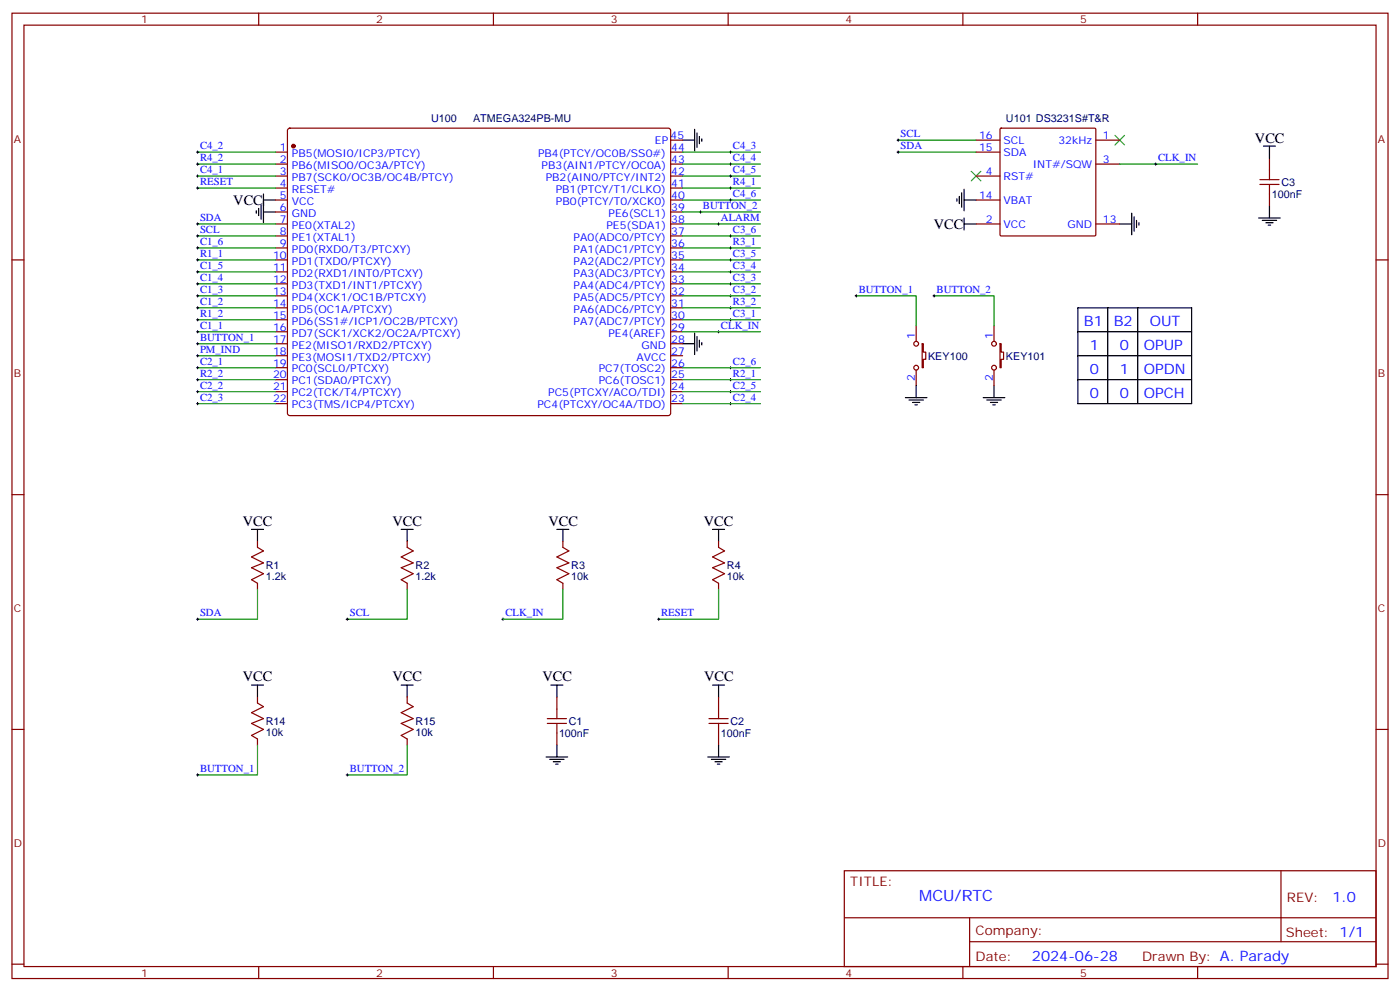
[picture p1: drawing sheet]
<svg xmlns="http://www.w3.org/2000/svg" width="412mm" height="292mm" viewBox="0 0 412 292" stroke-linecap="round" stroke-linejoin="round" font-family="sans-serif">
<g fill="none" stroke="#870000" stroke-width=".35">
<path d="M3.5 3.9h405.4v284.3h-405.4zM7.1 7.4h398.2v277.3h-398.2zM76.2 3.9v3.5M145.3 3.9v3.5M214.5 3.9v3.5M283.6 3.9v3.5M352.8 3.9v3.5M84.9 38l.5-.3h111.4l.5 .3 .3 .5-.1 83.5-.7 .4-111.7-.1-.4-.6v-83.2zM294.6 37.9l.3-.2h27.5l.3 .2 .1 31.2-.2 .3-27.7 .1-.3-.2zM81.1 48.3h3.6M81.1 51.9h3.6M81.1 58.9h3.6"/>
<path d="M81.1 44.8h3.6M81.1 55.4h3.6M197.6 41.3h3.5M197.6 48.3h3.5M197.6 51.9h3.5M197.6 58.9h3.5M197.6 44.8h3.5M197.6 55.4h3.5M287.5 41.3h7.1M287.5 51.9h7.1M287.5 58.9h7.1M287.5 44.8h7.1"/>
<path d="M322.8 41.3h7M322.8 48.3h7M371.1 54.3h5.7M371.1 52.9h5.7M373.9 46.6v6.3M373.9 54.3v6.4M3.5 76.6h3.6M81.1 76.6h3.6M81.1 66h3.6M81.1 62.4h3.6M81.1 69.5h3.6M81.1 73h3.6"/>
<path d="M197.6 76.6h3.5M197.6 66h3.5M197.6 62.4h3.5M197.6 69.5h3.5M197.6 73h3.5M287.5 66h7.1M322.8 66h7M405.3 76.6h3.6M81.1 80.1h3.6M81.1 83.6h3.6M81.1 87.1h3.6M81.1 90.7h3.6"/>
<path d="M81.1 94.2h3.6M81.1 97.7h3.6M197.6 80.1h3.5M197.6 83.6h3.5M197.6 87.1h3.5M197.6 90.7h3.5M197.6 94.2h3.5M197.6 97.7h3.5M269.9 96v4.5M292.8 96v4.5M81.1 101.2h3.6M81.1 104.8h3.6"/>
<path d="M81.1 108.3h3.6M81.1 111.8h3.6M81.1 115.4h3.6M81.1 118.9h3.6M197.6 101.2h3.5M197.6 104.8h3.5M197.6 108.3h3.5M197.6 111.8h3.5M197.6 115.4h3.5M197.6 118.9h3.5M269.9 109v4.6M271.6 101.2h.4v2.5h.7v2.1h-.7v2.5h-.4z"/>
<path d="M292.8 109v4.6M294.6 101.2h.3v2.5h.7v2.1h-.7v2.5h-.3zM3.5 145.7h3.6M75.8 159.5v1.7l1.8 1.1-3.5 1.7 3.5 1.8-3.5 1.4 3.5 1.8-3.5 1.7 1.7 1.1v1.8M119.9 159.5v1.7l1.8 1.1-3.5 1.7 3.5 1.8-3.5 1.4 3.5 1.8-3.5 1.7 1.7 1.1v1.8M165.8 159.5v1.7l1.8 1.1-3.6 1.7 3.6 1.8-3.6 1.4 3.6 1.8-3.6 1.7 1.8 1.1v1.8M211.7 159.5v1.7l1.7 1.1-3.5 1.7 3.5 1.8-3.5 1.4 3.5 1.8-3.5 1.7 1.8 1.1v1.8M405.3 145.7h3.6M3.5 214.8h3.6M75.8 205.3v1.8l1.8 1-3.5 1.8 3.5 1.8-3.5 1.4 3.5 1.7-3.5 1.8 1.7 1.1v1.7M119.9 205.3v1.8l1.8 1-3.5 1.8 3.5 1.8-3.5 1.4 3.5 1.7-3.5 1.8 1.7 1.1v1.7M161.2 213.1h5.7"/>
<path d="M161.2 211.7h5.7M164 205.3v6.4M164 213.1v6.3M208.8 213.1h5.7M208.8 211.7h5.7M211.7 205.3v6.4M211.7 213.1v6.3M405.3 214.8h3.6M248.7 256.5h156.6v28.2h-156.6zM377.3 256.5v20.9M248.7 270.3h156.5M285.6 277.4h119.6"/>
<path d="M285.6 270.3v14.1M3.5 284h3.6M76.2 284.7v3.5M145.3 284.7v3.5M214.5 284.7v3.5M283.6 284.7v3.5M352.8 284.7v3.5M405.3 284h3.6"/>
<circle cx="269.9" cy="108.3" r=".71"/>
<circle cx="269.9" cy="101.2" r=".71"/>
<circle cx="292.8" cy="108.3" r=".71"/>
<circle cx="292.8" cy="101.2" r=".71"/>
</g>
<path d="M328.4 39.9l2.9 2.8M331.3 39.9l-2.9 2.8M286.1 50.4l2.8 2.9M288.9 50.4l-2.8 2.9" fill="none" stroke="#3c3" stroke-width=".35"/>
<g fill="none" stroke="#000" stroke-width=".35">
<path d="M204.6 38.1v6.4M205.3 39.2v4.2M77.6 58.9h3.5M77.6 57.2v8.4M201.1 41.3h3.5M206 40.2v2.1M206.7 40.9v.7M281.9 58.6v.7M282.6 57.9v2.1M283.3 56.8v4.2M284 55.7v6.4M284 58.9h3.5"/>
<path d="M372.2 43h3.5M373.9 43v3.6M75.5 62.1v.7M76.2 61.4v2.1M76.9 60.3v4.3M77.6 62.4h3.5M284 66h3.5M284 64.2v3.5M329.8 66h3.6M333.4 62.8v6.3M334.1 63.9v4.2M334.8 64.9v2.1"/>
<path d="M335.5 65.6v.7M370.8 64.2h6.3M371.8 64.9h4.3M372.9 65.6h2.1M373.6 66.3h.7M373.9 60.7v3.5M204.6 98.1v6.3M205.3 99.1v4.3M317.5 97.7h33.5M317.5 90.7h33.5v28.2h-33.5zM326.3 90.7v28.2M335.1 90.7v28.2"/>
<path d="M201.1 101.2h3.5M206 100.2v2.1M206.7 100.9v.7M266.7 117.1h6.3M267.8 117.8h4.2M268.8 118.5h2.1M269.5 119.2h.7M269.9 113.6v3.5M289.6 117.1h6.4M290.7 117.8h4.2M291.7 118.5h2.2M292.5 119.2h.7"/>
<path d="M292.8 113.6v3.5M317.5 104.8h33.5M317.5 111.8h33.5M74.1 155.9h3.5M75.8 155.9v3.6M118.2 155.9h3.5M119.9 155.9v3.6M164 155.9h3.6M165.8 155.9v3.6M209.9 155.9h3.5M211.7 155.9v3.6M74.1 201.8h3.5"/>
<path d="M75.8 201.8v3.5M118.2 201.8h3.5M119.9 201.8v3.5M162.3 201.8h3.5M164 201.8v3.5M164 219.4v3.6M209.9 201.8h3.5M211.7 201.8v3.5M211.7 219.4v3.6M160.9 223h6.3M161.9 223.7h4.3M163 224.4h2.1"/>
<path d="M163.7 225.1h.7M208.5 223h6.3M209.5 223.7h4.3M210.6 224.4h2.1M211.3 225.1h.7"/>
</g>
<circle cx="86.4" cy="43" r=".53" fill="#870000" stroke="#870000" stroke-width=".35"/>
<g fill="none" stroke="#008700" stroke-width=".35">
<path d="M58.2 44.8h22.9M58.2 48.3h22.9M58.2 51.9h22.9M58.2 55.4h22.9M201.1 44.8h22.9M201.1 48.3h22.9M201.1 51.9h22.9M201.1 55.4h22.9M201.1 58.9h22.9M264.6 44.8h22.9M264.6 41.3h22.9M329.8 48.3h23"/>
<path d="M58.2 66h22.9M58.2 69.5h22.9M58.2 73h22.9M58.2 76.6h22.9M201.1 66h22.9M201.1 69.5h22.9M201.1 73h22.9M201.1 76.6h22.9M201.1 62.4h22.9M58.2 83.6h22.9M58.2 80.1h22.9M58.2 90.7h22.9"/>
<path d="M58.2 87.1h22.9M58.2 97.7h22.9M58.2 94.2h22.9M201.1 83.6h22.9M201.1 80.1h22.9M201.1 90.7h22.9M201.1 87.1h22.9M201.1 97.7h22.9M201.1 94.2h22.9M252.2 87.1h17.7v8.9M275.2 87.1h17.6v8.9M58.2 104.8h22.9"/>
<path d="M58.2 101.2h22.9M58.2 111.8h22.9M58.2 108.3h22.9M58.2 118.9h22.9M58.2 115.4h22.9M201.1 111.8h22.9M201.1 108.3h22.9M201.1 118.9h22.9M201.1 115.4h22.9M75.8 173.6v8.8h-17.6M119.9 173.6v8.8h-17.6M165.8 173.6v8.8h-17.6"/>
<path d="M211.7 173.6v8.8h-17.7M75.8 219.4v8.8h-17.6M119.9 219.4v8.8h-17.6"/>
</g>
<g fill="none" stroke="#000" stroke-width=".29">
<path d="M57.9 44.8h.7M57.9 48.3h.7M57.9 51.9h.7M57.9 55.4h.7M58.2 44.5v.7M58.2 48v.7M58.2 51.5v.7M58.2 55v.7M214.8 44.8h.7M214.8 48.3h.7M214.8 51.9h.7M214.8 55.4h.7"/>
<path d="M214.8 58.9h.7M215.2 44.5v.7M215.2 48v.7M215.2 51.5v.7M215.2 55v.7M215.2 58.6v.7M264.2 44.8h.7M264.2 41.3h.7M264.6 40.9v.7M264.6 44.5v.7M340.1 48.3h.7M340.4 48v.7"/>
<path d="M57.9 66h.7M57.9 69.5h.7M57.9 73h.7M57.9 76.6h.7M58.2 65.6v.7M58.2 69.1v.8M58.2 72.7v.7M58.2 76.2v.7M58.2 79.7v.7M206 62.4h.7M206.4 62.1v.7M211.3 66h.7"/>
<path d="M211.7 65.6v.7M214.8 69.5h.7M214.8 73h.7M214.8 76.6h.7M215.2 69.1v.8M215.2 72.7v.7M215.2 76.2v.7M215.2 79.7v.7M57.9 80.1h.7M57.9 83.6h.7M57.9 87.1h.7M57.9 90.7h.7"/>
<path d="M57.9 94.2h.7M57.9 97.7h.7M58.2 83.3v.7M58.2 86.8v.7M58.2 90.3v.7M58.2 93.8v.7M58.2 97.4v.7M211.3 97.7h.7M211.7 97.4v.7M214.8 80.1h.7M214.8 83.6h.7M214.8 87.1h.7"/>
<path d="M214.8 90.7h.7M214.8 94.2h.7M215.2 83.3v.7M215.2 86.8v.7M215.2 90.3v.7M215.2 93.8v.7M251.9 87.1h.7M252.2 86.8v.7M274.8 87.1h.7M275.2 86.8v.7M57.9 101.2h.7M57.9 104.8h.7"/>
<path d="M57.9 108.3h.7M57.9 111.8h.7M57.9 115.4h.7M57.9 118.9h.7M58.2 100.9v.7M58.2 104.4v.7M58.2 108v.7M58.2 111.5v.7M58.2 115v.7M58.2 118.5v.7M214.8 108.3h.7M214.8 111.8h.7"/>
<path d="M214.8 115.4h.7M214.8 118.9h.7M215.2 108v.7M215.2 111.5v.7M215.2 115v.7M215.2 118.5v.7M57.9 182.4h.7M58.2 182v.7M102 182.4h.7M102.3 182v.7M147.8 182.4h.7M148.2 182v.7"/>
<path d="M193.7 182.4h.7M194 182v.7M57.9 228.2h.7M58.2 227.9v.7M102 228.2h.7M102.3 227.9v.7"/>
</g>
<text font-size="4.6" fill="#00f" x="270.8" y="265.5">MCU/RTC</text>
<g font-size="4.2">
<text x="369.7" y="42">VCC</text>
<text x="68.7" y="60.3">VCC</text>
<text x="275.1" y="67.4">VCC</text>
<text x="71.5" y="154.8">VCC</text>
<text x="115.6" y="154.8">VCC</text>
<text x="161.5" y="154.9">VCC</text>
<text x="207.3" y="154.8">VCC</text>
<text x="71.5" y="200.7">VCC</text>
<text x="115.6" y="200.7">VCC</text>
<text x="159.8" y="200.7">VCC</text>
<text x="207.4" y="200.7">VCC</text>
</g>
<g font-size="4.2" fill="#00f">
<text x="319.3" y="96">B1</text>
<text x="328.1" y="96">B2</text>
<text x="338.7" y="96">OUT</text>
<text x="321" y="103">1</text>
<text x="329.8" y="103">0</text>
<text x="336.9" y="103">OPUP</text>
<text x="321" y="110.1">0</text>
<text x="329.8" y="110.1">1</text>
<text x="336.9" y="110.1">OPDN</text>
<text x="321" y="117.1">0</text>
<text x="329.8" y="117.1">0</text>
<text x="336.9" y="117.1">OPCH</text>
<text x="392.5" y="265.7">1.0</text>
<text x="304" y="283.1">2024-06-28</text>
</g>
<g font-size="3.9" fill="#800">
<text x="250.5" y="261.1">TITLE:</text>
<text x="379.1" y="265.7">REV:</text>
<text x="287.4" y="275.3">Company:</text>
<text x="378.7" y="275.9">Sheet: 1/1</text>
<text x="287.4" y="282.9">Date:</text>
<text x="336.4" y="283">Drawn By: A. Parady</text>
</g>
<g font-size="3.2" fill="#800">
<text x="41.6" y="6.9">1</text>
<text x="110.8" y="6.9">2</text>
<text x="179.9" y="6.9">3</text>
<text x="249.1" y="6.9">4</text>
<text x="318.2" y="6.9">5</text>
<text x="4.1" y="42">A</text>
<text x="405.9" y="42">A</text>
<text x="4.1" y="111.1">B</text>
<text x="405.9" y="111.1">B</text>
<text x="4.1" y="180.3">C</text>
<text x="405.9" y="180.3">C</text>
<text x="4.1" y="249.4">D</text>
<text x="405.9" y="249.4">D</text>
<text x="41.6" y="287.7">1</text>
<text x="110.8" y="287.7">2</text>
<text x="179.9" y="287.7">3</text>
<text x="249.1" y="287.7">4</text>
<text x="318.2" y="287.7">5</text>
</g>
<g font-size="3.2" fill="#000080">
<text x="127" y="36">U100</text>
<text x="139.3" y="36">ATMEGA324PB-MU</text>
<text x="296.3" y="36">U101 DS3231S#T&amp;R</text>
<text x="374.6" y="58.3">100nF</text>
<text x="377.5" y="54.8">C3</text>
<text x="273.4" y="105.9">KEY100</text>
<text x="296.3" y="105.9">KEY101</text>
<text x="78.3" y="167.7">R1</text>
<text x="122.4" y="167.7">R2</text>
<text x="168.3" y="167.7">R3</text>
<text x="214.1" y="167.7">R4</text>
<text x="78.3" y="170.8">1.2k</text>
<text x="122.4" y="170.8">1.2k</text>
<text x="168.3" y="170.8">10k</text>
<text x="214.1" y="170.8">10k</text>
<text x="78.3" y="213.5">R14</text>
<text x="122.4" y="213.5">R15</text>
<text x="167.6" y="213.5">C1</text>
<text x="215.2" y="213.5">C2</text>
<text x="78.3" y="216.7">10k</text>
<text x="122.4" y="216.7">10k</text>
<text x="164.7" y="217">100nF</text>
<text x="212.4" y="217">100nF</text>
</g>
<g font-size="3.2" fill="#00f">
<text x="197.6" y="40.9">45</text>
<text x="265.3" y="40.4">SCL</text>
<text x="288.4" y="40.9">16</text>
<text x="324.9" y="40.9">1</text>
<text x="58.9" y="43.9">C4_2</text>
<text x="58.9" y="47.4">R4_2</text>
<text x="82.5" y="44.5">1</text>
<text x="82.5" y="48">2</text>
<text x="86" y="46.2">PB5(MOSI0/ICP3/PTCY)</text>
<text x="158.5" y="46.2">PB4(PTCY/OC0B/SS0#)</text>
<text x="192.9" y="42.3">EP</text>
<text x="197.7" y="48">43</text>
<text x="197.7" y="44.5">44</text>
<text x="215.9" y="47.4">C4_4</text>
<text x="215.9" y="43.9">C4_3</text>
<text x="265.3" y="43.9">SDA</text>
<text x="288.4" y="44.5">15</text>
<text x="295.6" y="45.9">SDA</text>
<text x="295.6" y="42.3">SCL</text>
<text x="311.8" y="42.3">32kHz</text>
<text x="324.9" y="48">3</text>
<text x="341.1" y="47.4">CLK_IN</text>
<text x="58.9" y="51">C4_1</text>
<text x="82.5" y="51.5">3</text>
<text x="86" y="49.7">PB6(MISO0/OC3A/PTCY)</text>
<text x="86" y="53.3">PB7(SCK0/OC3B/OC4B/PTCY)</text>
<text x="159.5" y="49.7">PB3(AIN1/PTCY/OC0A)</text>
<text x="160.8" y="53.3">PB2(AIN0/PTCY/INT2)</text>
<text x="197.7" y="51.5">42</text>
<text x="215.9" y="51">C4_5</text>
<text x="290.4" y="51.5">4</text>
<text x="295.6" y="52.9">RST#</text>
<text x="304.2" y="49.4">INT#/SQW</text>
<text x="58.9" y="54.5">RESET</text>
<text x="82.5" y="55">4</text>
<text x="82.5" y="58.6">5</text>
<text x="86" y="56.8">RESET#</text>
<text x="163.7" y="56.8">PB1(PTCY/T1/CLKO)</text>
<text x="197.7" y="58.6">40</text>
<text x="197.7" y="55">41</text>
<text x="215.9" y="54.5">R4_1</text>
<text x="215.9" y="58">C4_6</text>
<text x="288.4" y="58.6">14</text>
<text x="295.6" y="60">VBAT</text>
<text x="58.9" y="65.1">SDA</text>
<text x="82.5" y="62.1">6</text>
<text x="82.5" y="65.6">7</text>
<text x="86" y="60.3">VCC</text>
<text x="86" y="63.9">GND</text>
<text x="163.8" y="60.3">PB0(PTCY/T0/XCK0)</text>
<text x="179.3" y="63.9">PE6(SCL1)</text>
<text x="197.7" y="65.6">38</text>
<text x="197.7" y="62.1">39</text>
<text x="207.1" y="61.6">BUTTON_2</text>
<text x="212.4" y="65.1">ALARM</text>
<text x="290.4" y="65.6">2</text>
<text x="324.9" y="65.6">13</text>
<text x="58.9" y="68.6">SCL</text>
<text x="82.5" y="69.1">8</text>
<text x="86" y="67.4">PE0(XTAL2)</text>
<text x="86" y="70.9">PE1(XTAL1)</text>
<text x="168.9" y="70.9">PA0(ADC0/PTCY)</text>
<text x="178.6" y="67.4">PE5(SDA1)</text>
<text x="197.7" y="69.1">37</text>
<text x="215.9" y="68.6">C3_6</text>
<text x="295.6" y="67">VCC</text>
<text x="314.5" y="67">GND</text>
<text x="58.9" y="72.1">C1_6</text>
<text x="58.9" y="75.7">R1_1</text>
<text x="80.5" y="76.2">10</text>
<text x="82.5" y="72.7">9</text>
<text x="86" y="74.4">PD0(RXD0/T3/PTCXY)</text>
<text x="86" y="78">PD1(TXD0/PTCXY)</text>
<text x="168.9" y="78">PA2(ADC2/PTCY)</text>
<text x="168.9" y="74.4">PA1(ADC1/PTCY)</text>
<text x="197.7" y="76.2">35</text>
<text x="197.7" y="72.7">36</text>
<text x="215.9" y="75.7">C3_5</text>
<text x="215.9" y="72.1">R3_1</text>
<text x="58.9" y="79.2">C1_5</text>
<text x="58.9" y="82.7">C1_4</text>
<text x="80.5" y="79.7">11</text>
<text x="80.5" y="83.3">12</text>
<text x="86" y="81.5">PD2(RXD1/INT0/PTCXY)</text>
<text x="168.9" y="81.5">PA3(ADC3/PTCY)</text>
<text x="197.7" y="83.3">33</text>
<text x="197.7" y="79.7">34</text>
<text x="215.9" y="82.7">C3_3</text>
<text x="215.9" y="79.2">C3_4</text>
<text x="58.9" y="86.3">C1_3</text>
<text x="58.9" y="89.8">C1_2</text>
<text x="80.5" y="86.8">13</text>
<text x="86" y="85">PD3(TXD1/INT1/PTCXY)</text>
<text x="86" y="88.5">PD4(XCK1/OC1B/PTCXY)</text>
<text x="168.9" y="88.5">PA5(ADC5/PTCY)</text>
<text x="168.9" y="85">PA4(ADC4/PTCY)</text>
<text x="197.7" y="86.8">32</text>
<text x="215.9" y="89.8">R3_2</text>
<text x="215.9" y="86.3">C3_2</text>
<text x="252.9" y="86.3">BUTTON_1</text>
<text x="275.9" y="86.3">BUTTON_2</text>
<text x="58.9" y="93.3">R1_2</text>
<text x="80.5" y="90.3">14</text>
<text x="80.5" y="93.8">15</text>
<text x="86" y="92.1">PD5(OC1A/PTCXY)</text>
<text x="86" y="95.6">PD6(SS1#/ICP1/OC2B/PTCXY)</text>
<text x="168.9" y="95.6">PA7(ADC7/PTCY)</text>
<text x="168.9" y="92.1">PA6(ADC6/PTCY)</text>
<text x="197.7" y="93.8">30</text>
<text x="197.7" y="90.3">31</text>
<text x="215.9" y="93.3">C3_1</text>
<text x="58.9" y="96.8">C1_1</text>
<text x="58.9" y="100.4">BUTTON_1</text>
<text x="80.5" y="97.4">16</text>
<text x="80.5" y="100.9">17</text>
<text x="86" y="99.1">PD7(SCK1/XCK2/OC2A/PTCXY)</text>
<text x="179.2" y="99.1">PE4(AREF)</text>
<text x="197.7" y="100.9">28</text>
<text x="197.7" y="97.4">29</text>
<text x="212.4" y="96.8">CLK_IN</text>
<text x="269.5" y="99.8" transform="rotate(-90 269.5 99.8)">1</text>
<text x="292.5" y="99.8" transform="rotate(-90 292.5 99.8)">1</text>
<text x="58.9" y="103.9">PM_IND</text>
<text x="58.9" y="107.4">C2_1</text>
<text x="80.5" y="104.4">18</text>
<text x="80.5" y="108">19</text>
<text x="86" y="102.7">PE2(MISO1/RXD2/PTCXY)</text>
<text x="86" y="106.2">PE3(MOSI1/TXD2/PTCXY)</text>
<text x="187.5" y="106.2">AVCC</text>
<text x="189" y="102.7">GND</text>
<text x="197.7" y="108">26</text>
<text x="197.7" y="104.4">27</text>
<text x="215.9" y="107.4">C2_6</text>
<text x="58.9" y="110.9">R2_2</text>
<text x="80.5" y="111.5">20</text>
<text x="86" y="109.7">PC0(SCL0/PTCXY)</text>
<text x="86" y="113.2">PC1(SDA0/PTCXY)</text>
<text x="176.4" y="113.2">PC6(TOSC1)</text>
<text x="176.4" y="109.7">PC7(TOSC2)</text>
<text x="197.7" y="111.5">25</text>
<text x="215.9" y="110.9">R2_1</text>
<text x="269.5" y="112.1" transform="rotate(-90 269.5 112.1)">2</text>
<text x="292.5" y="112.1" transform="rotate(-90 292.5 112.1)">2</text>
<text x="58.9" y="114.5">C2_2</text>
<text x="58.9" y="118">C2_3</text>
<text x="80.5" y="115">21</text>
<text x="80.5" y="118.5">22</text>
<text x="86" y="116.8">PC2(TCK/T4/PTCXY)</text>
<text x="161.5" y="116.8">PC5(PTCXY/ACO/TDI)</text>
<text x="197.7" y="118.5">23</text>
<text x="197.7" y="115">24</text>
<text x="215.9" y="118">C2_4</text>
<text x="215.9" y="114.5">C2_5</text>
<text x="86" y="120.3">PC3(TMS/ICP4/PTCXY)</text>
<text x="158.3" y="120.3">PC4(PTCXY/OC4A/TDO)</text>
<text x="58.9" y="181.5">SDA</text>
<text x="103" y="181.5">SCL</text>
<text x="148.9" y="181.5">CLK_IN</text>
<text x="194.7" y="181.5">RESET</text>
<text x="58.9" y="227.4">BUTTON_1</text>
<text x="103" y="227.4">BUTTON_2</text>
</g>
</svg>
